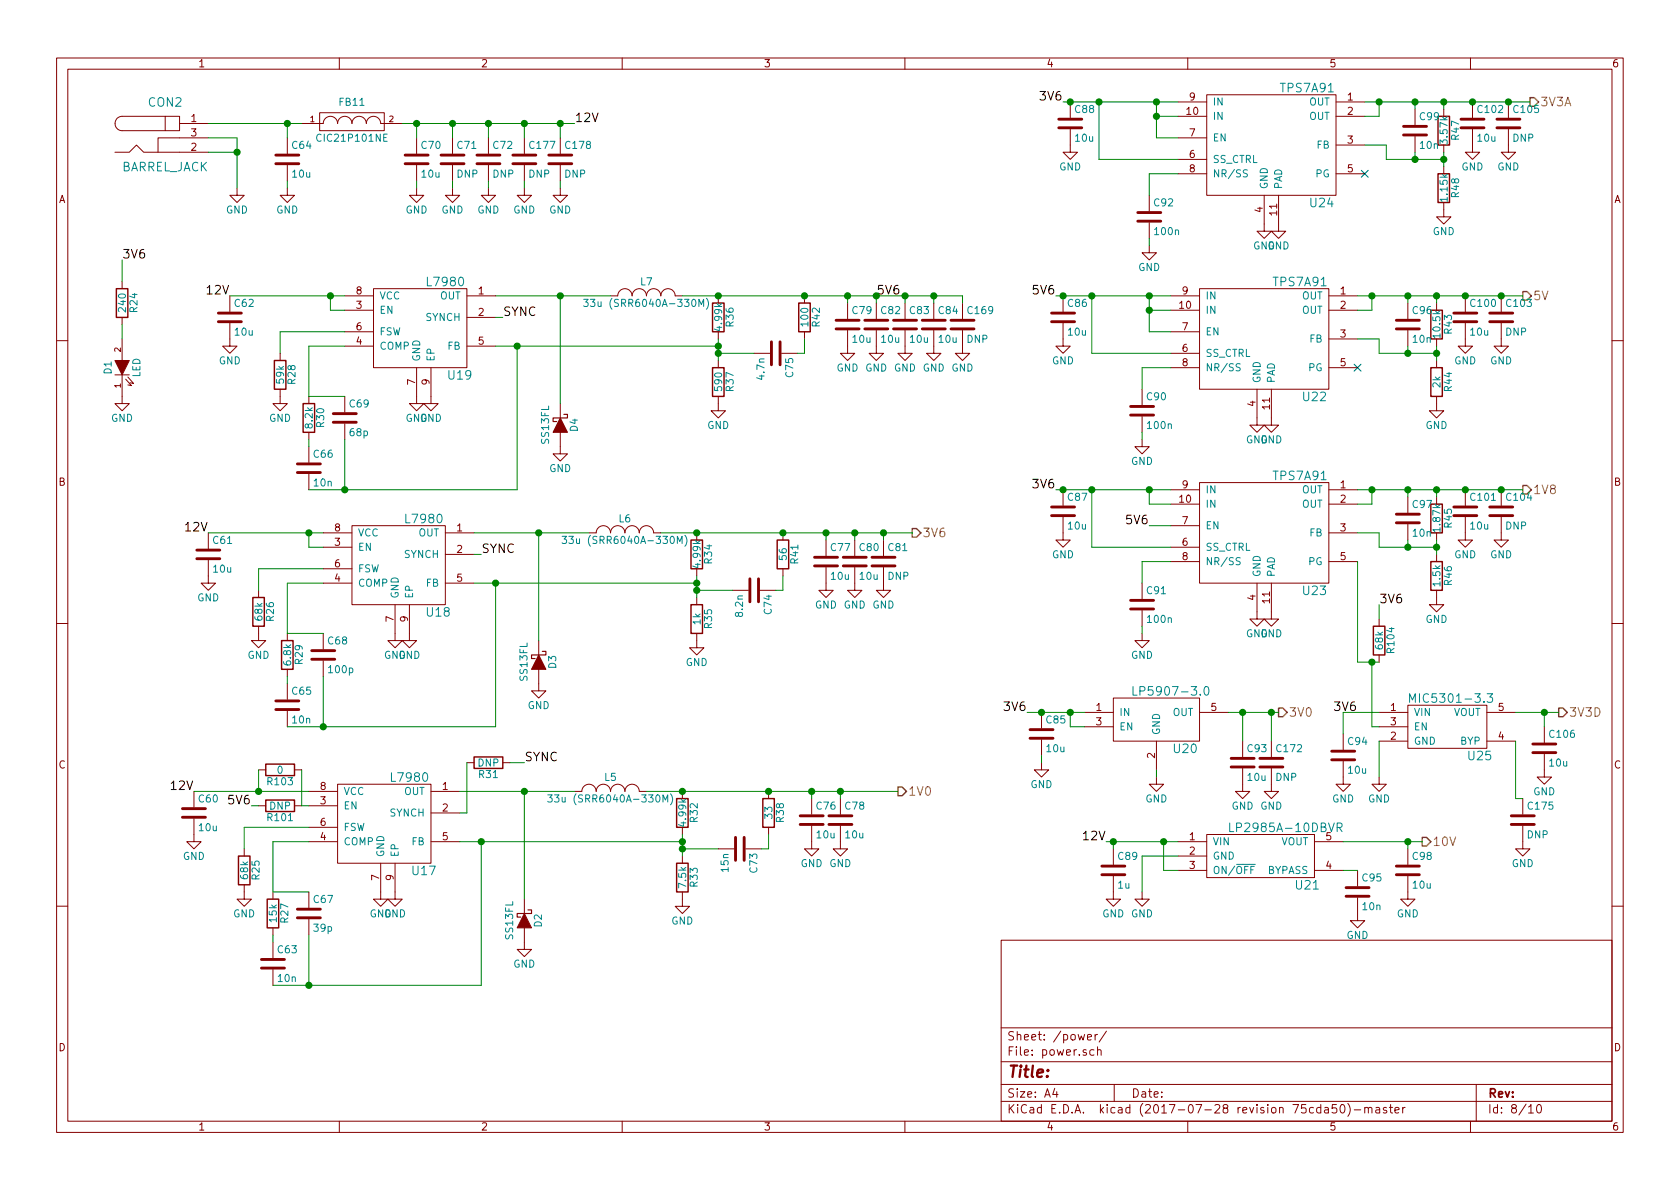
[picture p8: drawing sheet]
<svg xmlns="http://www.w3.org/2000/svg" width="297mm" height="210mm" viewBox="0 0 297 210" stroke-linecap="round" stroke-linejoin="round" font-family="sans-serif">
<g fill="none" stroke="#840000" stroke-width=".18">
<path d="M10 10.3h277v189.9h-277zM12 12.2h273v186.1h-273zM56.5 19.9h11.4v3.2h-11.4zM60 10.3v1.9M110 10.3v1.9M160 10.3v1.9M189.2 18v2.8M208.3 18h5.1M210 10.3v1.9M213.4 16.8h22.8v17.7h-22.8zM236.2 18h5.1M250.2 19.3v2.8"/>
<path d="M255.3 19.3v1.3M260 10.3v1.9M260.3 18v2.8M266.7 18v2.8M20.3 26.9h2.6l1.2-1.3 1.3 1.3h11.4M29.2 20.6h2.5v2.5h-2.5zM29.2 20.6h-7.6a1.27 1.27 0 0 0-1.3 1.2 1.27 1.27 0 0 0 1.3 1.3h7.6M31.7 21.8h5.1M36.8 24.4h-8.9v2.5M41.9 33.3v1.2h1.3l-1.3 1.3-1.3-1.3h1.3M50.8 33.3v1.2h1.3l-1.3 1.3-1.3-1.3h1.3M50.8 24.4v2.8"/>
<path d="M50.8 29.2v2.8M53.3 21.8h3.8a1.27 1.27 0 0 1 1.3-1.2 1.27 1.27 0 0 1 1.3 1.2 1.27 1.27 0 0 1 1.3-1.2 1.27 1.27 0 0 1 1.2 1.2 1.27 1.27 0 0 1 1.3-1.2 1.27 1.27 0 0 1 1.3 1.2 1.27 1.27 0 0 1 1.2-1.2 1.27 1.27 0 0 1 1.3 1.2h3.8M73.7 33.3v1.2h1.2l-1.2 1.3-1.3-1.3h1.3M73.7 24.4v2.8M73.7 29.2v2.8M80 33.3v1.2h1.3l-1.3 1.3-1.3-1.3h1.3M80 24.4v2.8M80 29.2v2.8M86.4 33.3v1.2h1.2l-1.2 1.3-1.3-1.3h1.3M86.4 24.4v2.8M86.4 29.2v2.8M92.7 33.3v1.2h1.3l-1.3 1.3-1.3-1.3h1.3"/>
<path d="M92.7 24.4v2.8M92.7 29.2v2.8M99.1 33.3v1.2h1.2l-1.2 1.3-1.3-1.3h1.3M99.1 24.4v2.8M99.1 29.2v2.8M189.2 22.9v4h1.3l-1.3 1.3-1.2-1.3h1.2M203.2 34.5v2.8M203.2 39.4v2.8M208.3 20.6h5.1M208.3 24.4h5.1M208.3 30.7h5.1M208.3 28.2h5.1"/>
<path d="M223.5 34.5v6.4h1.3l-1.3 1.3-1.3-1.3h1.3M226.1 34.5v6.4h1.2l-1.2 1.3-1.3-1.3h1.3M236.2 20.6h5.1M236.2 25.6h5.1M236.2 30.7h5.1M250.2 24.1v2.8M255.3 35.8v2.5h1.2l-1.2 1.3-1.3-1.3h1.3M255.3 25.6v1.3M255.3 29.5v1.2M260.3 22.9v4h1.3l-1.3 1.3-1.2-1.3h1.2M266.7 22.9v4h1.3l-1.3 1.3-1.3-1.3h1.3M21.6 49.8v1.2"/>
<path d="M21.6 56.1v1.3M21.6 59.9v3.8M40.6 57.1v4.1h1.3l-1.3 1.3-1.2-1.3h1.2M40.6 52.3v2.8M61 52.3h5M61 54.9h5M61 58.7h5M66 51h16.5v14h-16.5zM82.5 52.3h5.1M82.5 56.1h5.1M107.9 52.3h1.3a1.27 1.27 0 0 1 1.3-1.3 1.27 1.27 0 0 1 1.3 1.3 1.27 1.27 0 0 1 1.2-1.3 1.27 1.27 0 0 1 1.3 1.3 1.27 1.27 0 0 1 1.3-1.3 1.27 1.27 0 0 1 1.2 1.3 1.27 1.27 0 0 1 1.3-1.3 1.27 1.27 0 0 1 1.3 1.3h1.2M127 52.3v1.3"/>
<path d="M127 58.7v1.2M142.2 52.3v1.3M142.2 58.7v1.2M149.9 58.4v4.1h1.2l-1.2 1.2-1.3-1.2h1.3M149.9 53.6v2.8M154.9 58.4v4.1h1.3l-1.3 1.2-1.2-1.2h1.2M154.9 53.6v2.8M160 58.4v4.1h1.3l-1.3 1.2-1.3-1.2h1.3M160 53.6v2.8M165.1 58.4v4.1h1.3l-1.3 1.2-1.3-1.2h1.3M165.1 53.6v2.8M170.2 58.4v4.1h1.2l-1.2 1.2-1.3-1.2h1.3"/>
<path d="M170.2 53.6v2.8M188 57.1v4.1h1.2l-1.2 1.3-1.3-1.3h1.3M188 52.3v2.8M203.2 43.4v1.3h1.3l-1.3 1.3-1.3-1.3h1.3M207 52.3h5.1M207 54.9h5.1M207 58.7h5.1M212.1 51h22.8v17.8h-22.8zM234.9 52.3h5.1M234.9 54.9h5.1M234.9 59.9h5.1M248.9 53.6v2.8"/>
<path d="M248.9 58.4v2.8M254 53.6v1.3M254 59.9v1.3M259.1 57.1v4.1h1.2l-1.2 1.3-1.3-1.3h1.3M259.1 52.3v2.8M265.4 57.1v4.1h1.3l-1.3 1.3-1.2-1.3h1.2M265.4 52.3v2.8M10 60.2h2M20.3 66.3h2.6M21.6 66.3v5.1h1.3l-1.3 1.2-1.3-1.2h1.3M22.2 67.1l1 1.1-.6-.1M22.6 66.7l1 1.1-.6-.1"/>
<path d="M49.5 68.8v2.6h1.3l-1.3 1.2-1.2-1.2h1.2M49.5 62.5v1.2M54.6 70.1v1.3M54.6 76.4v1.3M54.6 79v2.8M61 61.2h5M61 70.1v2.8M61 74.9v2.8M73.7 65v6.4h1.2l-1.2 1.2-1.3-1.2h1.3M76.2 65v6.4h1.3l-1.3 1.2-1.3-1.2h1.3M82.5 61.2h5.1M99.1 76.4v3.9h1.2l-1.2 1.2-1.3-1.2h1.3"/>
<path d="M99.1 71.4v2.5M127 70.1v2.5h1.3l-1.3 1.3-1.3-1.3h1.3M127 63.7v1.3M133.3 62.5h2.8M138.2 62.5h2.8M201.9 77.7v1.3h1.3l-1.3 1.3-1.2-1.3h1.2M201.9 68.8v2.8M201.9 73.7v2.7M207 62.5h5.1M207 65h5.1M222.2 68.8v6.4h1.3l-1.3 1.2-1.2-1.2h1.2M224.8 68.8v6.4h1.3l-1.3 1.2-1.3-1.2h1.3"/>
<path d="M234.9 65h5.1M254 70.1v2.5h1.3l-1.3 1.3-1.3-1.3h1.3M254 63.7v1.3M285 60.2h2M36.8 99.1v4h1.3l-1.3 1.3-1.2-1.3h1.2M36.8 94.2v2.8M54.6 83.8v2.8M57.1 94.2h5.1M57.1 96.8h5.1M62.2 93h16.5v13.9h-16.5zM78.7 94.2h5.1M78.7 98h5.1"/>
<path d="M104.1 94.2h1.3a1.27 1.27 0 0 1 1.3-1.2 1.27 1.27 0 0 1 1.2 1.2 1.27 1.27 0 0 1 1.3-1.2 1.27 1.27 0 0 1 1.3 1.2 1.27 1.27 0 0 1 1.3-1.2 1.27 1.27 0 0 1 1.2 1.2 1.27 1.27 0 0 1 1.3-1.2 1.27 1.27 0 0 1 1.3 1.2h1.2M123.2 94.2v1.3M138.4 94.2v1.3M146 95.5v2.8M151.1 95.5v2.8M156.2 95.5v2.8M188 91.4v4.1h1.2l-1.2 1.3-1.3-1.3h1.3M188 86.6v2.8M207 96.8h5.1M207 86.6h5.1M207 89.1h5.1M207 99.3h5.1"/>
<path d="M207 93h5.1M212.1 85.3h22.8v17.8h-22.8zM234.9 94.2h5.1M234.9 86.6h5.1M234.9 89.1h5.1M234.9 99.3h5.1M248.9 87.9v2.8M248.9 92.7v2.8M254 87.9v1.2M254 94.2v1.3M254 98v1.3M259.1 91.4v4.1h1.2l-1.2 1.3-1.3-1.3h1.3"/>
<path d="M259.1 86.6v2.8M265.4 91.4v4.1h1.3l-1.3 1.3-1.2-1.3h1.2M265.4 86.6v2.8M10 110.3h2M45.7 110.7v2.6h1.3l-1.3 1.2-1.3-1.2h1.3M45.7 104.4v1.3M50.8 112v1.3M50.8 118.4v1.2M57.1 103.1h5.1M57.1 100.6h5.1M57.1 112v2.8M57.1 116.8v2.8"/>
<path d="M69.8 106.9v6.4h1.3l-1.3 1.2-1.2-1.2h1.2M72.4 106.9v6.4h1.3l-1.3 1.2-1.3-1.2h1.3M78.7 103.1h5.1M95.2 118.4v3.8h1.3l-1.3 1.2-1.2-1.2h1.2M95.2 113.3v2.5M123.2 112v2.5h1.3l-1.3 1.3-1.3-1.3h1.3M123.2 100.6v1.2M123.2 105.7v1.2M129.5 104.4h2.8M134.4 104.4h2.8M138.4 100.6v1.2M146 100.3v4.1h1.3l-1.3 1.3-1.2-1.3h1.2"/>
<path d="M151.1 100.3v4.1h1.3l-1.3 1.3-1.2-1.3h1.2M156.2 100.3v4.1h1.3l-1.3 1.3-1.3-1.3h1.3M201.9 112v1.3h1.3l-1.3 1.2-1.2-1.2h1.2M201.9 103.1v2.8M201.9 107.9v2.8M222.2 103.1v6.4h1.3l-1.3 1.2-1.2-1.2h1.2M224.8 103.1v6.4h1.3l-1.3 1.2-1.3-1.2h1.3M243.8 109.5v1.2M243.8 115.8v1.3M254 104.4v2.5h1.3l-1.3 1.3-1.3-1.3h1.3M285 110.3h2M34.3 139.9v2.8"/>
<path d="M45.7 136.1h1.3M50.8 120.9v2.8M50.8 125.7v2.8M52.1 136.1h1.2M54.6 139.9h5.1M59.7 138.7h16.5v13.9h-16.5zM76.2 139.9h5.1M82.5 134.9h1.3M88.9 134.9h1.3M101.6 139.9h1.3a1.27 1.27 0 0 1 1.2-1.2 1.27 1.27 0 0 1 1.3 1.2 1.27 1.27 0 0 1 1.3-1.2 1.27 1.27 0 0 1 1.2 1.2 1.27 1.27 0 0 1 1.3-1.2 1.27 1.27 0 0 1 1.3 1.2 1.27 1.27 0 0 1 1.3-1.2 1.27 1.27 0 0 1 1.2 1.2h1.3M120.6 139.9v1.3M135.9 139.9v1.3"/>
<path d="M184.1 134.9v1.2h1.3l-1.3 1.3-1.2-1.3h1.2M184.1 126v2.8M184.1 130.8v2.8M191.8 126h5M191.8 128.5h5M196.8 123.4h15.3v7.7h-15.3zM204.5 137.4v1.3h1.2l-1.2 1.2-1.3-1.2h1.3M204.5 131.1v5M212.1 126h5.1M219.7 135.9v4h1.3l-1.3 1.3-1.3-1.3h1.3M219.7 131.1v2.8M224.8 135.9v4h1.3l-1.3 1.3-1.3-1.3h1.3"/>
<path d="M224.8 131.1v2.8M237.5 134.6v4.1h1.3l-1.3 1.2-1.3-1.2h1.3M237.5 129.8v2.8M243.8 137.4v1.3h1.3l-1.3 1.2-1.2-1.2h1.2M243.8 126h5.1M243.8 128.5h5.1M243.8 131.1h5.1M248.9 124.7h14v7.6h-14zM262.9 126h5.1M262.9 131.1h5.1M273 133.3v4.1h1.3l-1.3 1.3-1.2-1.3h1.2M273 128.5v2.8"/>
<path d="M34.3 144.8v4h1.3l-1.3 1.3-1.3-1.3h1.3M43.2 156.5v2.5h1.2l-1.2 1.3-1.3-1.3h1.3M43.2 150.1v1.3M45.7 142.5h1.3M48.3 157.7v1.3M52.1 142.5h1.2M54.6 157.7v2.8M54.6 148.8h5.1M54.6 142.5h5.1M54.6 146.3h5.1M67.3 152.6v6.4h1.3l-1.3 1.3-1.3-1.3h1.3M69.8 152.6v6.4h1.3l-1.3 1.3-1.2-1.3h1.2"/>
<path d="M76.2 148.8h5.1M76.2 143.8h5.1M92.7 159v2.5M120.6 157.7v2.6h1.3l-1.3 1.2-1.2-1.2h1.2M120.6 146.3v1.3M120.6 151.4v1.2M127 150.1h2.8M131.8 150.1h2.8M135.9 146.3v1.3M143.5 146v4.1h1.3l-1.3 1.3-1.3-1.3h1.3M143.5 141.2v2.8M148.6 146v4.1h1.3l-1.3 1.3-1.3-1.3h1.3"/>
<path d="M148.6 141.2v2.8M196.8 154.9v4.1h1.3l-1.3 1.3-1.2-1.3h1.2M196.8 150.1v2.8M201.9 157.7v1.3h1.3l-1.3 1.3-1.2-1.3h1.2M208.3 148.8h5.1M208.3 151.4h5.1M208.3 153.9h5.1M213.4 147.6h19v7.6h-19zM232.4 148.8h5.1M232.4 153.9h5.1M240 158.7v4.1h1.3l-1.3 1.3-1.2-1.3h1.2M240 153.9v2.8"/>
<path d="M248.9 154.9v4.1h1.3l-1.3 1.3-1.3-1.3h1.3M248.9 150.1v2.8M269.2 146v4.1h1.3l-1.3 1.3-1.2-1.3h1.2M269.2 141.2v2.8M10 160.2h2M48.3 164.1v1.2M48.3 166.6v2.8M48.3 171.4v2.8M54.6 162.6v2.7M92.7 164.1v3.8h1.3l-1.3 1.3-1.3-1.3h1.3M177 166.3h108v32h-108zM285 160.2h2"/>
<path d="M60 198.3v1.9M110 198.3v1.9M160 198.3v1.9M177 194.8h108M177 191.8h108M177 187.8h108M177 181.8h108M186.5 192.5l-.4 1h1M186.8 193v1M192.3 183.4l.7-.1-.1-.3-.4-.1-.2 .2v.7h.6M193.4 185.7l-.4-.1-.3 .3 .1 .6 .2 .1 .4-.1M193.6 182.9v1"/>
<path d="M194.1 185.7l.2-.1 .3 .1 .1 .9M194.1 182.9l-.5 .3M194.1 185.1v1.5M195.6 182.3l-1.3 2M197 191.8v3M210 198.3v1.9M233.5 195.9l-.4-.1-.3 .3 .1 .6 .2 .1 .4-.1M233.5 195.3v1.5M234.2 195.9h.6l.1 .9M234.9 196.2l-.5 .1a.29 .29 0 0 0-.2 .2 .29 .29 0 0 0 .2 .3l.5-.1M236.3 195.3h-.7l-.1 .7 .2-.1 .5 .1 .2 .2-.1 .5-.2 .1-.6-.1M237.1 195.5l.2-.2a.81 .81 0 0 1 .6 .6 .81 .81 0 0 1-.3 .8l-.2 .1a.79 .79 0 0 1-.3-1.3z"/>
<path d="M238.3 195.1a1.71 1.71 0 0 1 0 2.3M239.4 196.3h1.2M241.3 196l.2-.2 .4 .1v.9M241.3 195.8v1M241.9 196l.2-.2 .4 .1 .1 .9M243.3 195.9h.6v.9M243.9 196.2l-.5 .1-.2 .2 .1 .2 .1 .1 .5-.1M245.1 195.9l-.3-.1-.2 .2 .1 .3 .4 .1v.3h-.5M245.6 195.8h.6M245.9 195.3v1.3l.3 .2M246.6 196.3l.8-.1-.1-.3-.4-.1-.3 .2 .1 .7h.6M248 195.8v1"/>
<path d="M248.4 195.8l-.3 .1-.1 .2M260 198.3v1.9M261 191.8v6.5M270.3 195.8l.4-.5v1.5M270.3 196.8h.8M271.8 195.5l.4-.2a.94 .94 0 0 1 0 1.5 .79 .79 0 0 1-.4-1.3z"/>
</g>
<g fill="none" stroke="#840000" stroke-width=".51">
<path d="M48.8 29h4M48.8 27.4h4M71.6 29h4.1M71.6 27.4h4.1M78 29h4M78 27.4h4M84.3 29h4.1M84.3 27.4h4.1M90.7 29h4M90.7 27.4h4M97 29h4.1M97 27.4h4.1"/>
<path d="M187.2 22.6h4.1M187.2 21.1h4.1M201.2 39.1h4M201.2 37.6h4M248.2 23.9h4M248.2 22.3h4M258.3 22.6h4.1M258.3 21.1h4.1M264.7 22.6h4M264.7 21.1h4M38.6 56.9h4.1M38.6 55.4h4.1"/>
<path d="M147.8 58.2h4.1M147.8 56.6h4.1M152.9 58.2h4.1M152.9 56.6h4.1M158 58.2h4.1M158 56.6h4.1M163.1 58.2h4M163.1 56.6h4M168.1 58.2h4.1M168.1 56.6h4.1M185.9 56.9h4.1M185.9 55.4h4.1"/>
<path d="M246.9 58.2h4.1M246.9 56.6h4.1M257 56.9h4.1M257 55.4h4.1M263.4 56.9h4.1M263.4 55.4h4.1M58.9 74.7h4.1M58.9 73.1h4.1M136.4 60.4v4.1M137.9 60.4v4.1M199.9 73.4h4.1M199.9 71.9h4.1"/>
<path d="M34.8 98.8h4.1M34.8 97.3h4.1M52.6 83.6h4M52.6 82h4M144 98.5h4.1M149.1 98.5h4.1M154.2 98.5h4M185.9 91.2h4.1M185.9 89.7h4.1M246.9 92.5h4.1M246.9 90.9h4.1M257 91.2h4.1"/>
<path d="M257 89.7h4.1M263.4 91.2h4.1M263.4 89.7h4.1M55.1 116.6h4.1M55.1 115.1h4.1M132.6 102.4v4M134.1 102.4v4M144 100.1h4.1M149.1 100.1h4.1M154.2 100.1h4M199.9 107.7h4.1M199.9 106.2h4.1"/>
<path d="M48.8 125.5h4M48.8 123.9h4M182.1 130.6h4.1M182.1 129h4.1M217.7 135.6h4M217.7 134.1h4M222.8 135.6h4M222.8 134.1h4M235.5 134.4h4M235.5 132.8h4M271 133.1h4.1M271 131.6h4.1"/>
<path d="M32.3 144.5h4M32.3 143h4M130 148.1v4M131.6 148.1v4M141.5 145.8h4M141.5 144.3h4M146.6 145.8h4M146.6 144.3h4M194.8 154.7h4.1M194.8 153.2h4.1M238 158.5h4.1M238 157h4.1"/>
<path d="M246.9 154.7h4.1M246.9 153.2h4.1M267.2 145.8h4.1M267.2 144.3h4.1M46.2 171.2h4.1M46.2 169.7h4.1M52.6 162.3h4M52.6 160.8h4"/>
</g>
<path d="M270.5 17.3h.8l.7 .7-.7 .8h-.8zM269.2 51.6h.8l.8 .7-.8 .8h-.8zM161.3 93.5h.8l.7 .7-.7 .8h-.8zM269.2 85.8h.8l.8 .8-.8 .8h-.8zM158.7 139.2h.8l.8 .7-.8 .8h-.8zM226.1 125.2h.7l.8 .8-.8 .7h-.7zM275.6 125.2h.8l.7 .8-.7 .7h-.8zM251.5 148.1h.7l.8 .7-.8 .8h-.7z" fill="none" stroke="#848400" stroke-width=".25"/>
<g fill="#840000" stroke="#840000" stroke-width=".18">
<path d="M20.3 63.7h2.6l-1.3 2.6z"/>
<path d="M99.1 73.9l1.2 2.5h-2.5z"/>
<path d="M95.2 115.8l1.3 2.6h-2.5z"/>
<path d="M92.7 161.5l1.3 2.6h-2.6z"/>
</g>
<g fill="none" stroke="#840000" stroke-width=".25">
<path d="M254.3 20.6h2v5h-2zM254.3 30.7h2v5.1h-2zM20.6 51h2v5.1h-2zM126 53.6h2v5.1h-2zM141.2 53.6h2.1v5.1h-2.1zM253 54.9h2v5h-2zM48.5 63.7h2v5.1h-2zM53.6 71.4h2v5h-2zM126 65h2v5.1h-2zM253 65h2v5.1h-2zM122.2 95.5h2v5.1h-2zM137.4 95.5h2v5.1h-2z"/>
<path d="M253 89.1h2v5.1h-2zM253 99.3h2v5.1h-2zM44.7 105.7h2v5h-2zM49.8 113.3h2v5.1h-2zM122.2 106.9h2v5.1h-2zM242.8 110.7h2.1v5.1h-2.1zM47 135.1h5.1v2.1h-5.1zM83.8 133.9h5.1v2h-5.1zM42.2 151.4h2v5.1h-2zM47 141.5h5.1v2h-5.1zM47.2 159h2.1v5.1h-2.1zM119.6 141.2h2.1v5.1h-2.1z"/>
<path d="M119.6 152.6h2.1v5.1h-2.1zM134.9 141.2h2v5.1h-2z"/>
</g>
<g fill="none" stroke="#008484" stroke-width=".18">
<path d="M220.5 30.1l-.4-.1-.3 .3 .1 .3 .6 .2v.4l-.2 .1-.5-.1M103.2 52.9h.8l-.4 .5 .3 .1 .1 .5-.3 .2-.5-.1M104.4 52.9h.8l-.4 .5 .3 .1v.6l-.1 .1-.6-.1M123.6 54.2v-1.3l.4 .9 .4-.9v1.3M124.9 52.8a1.4 1.4 0 0 1 0 1.9M219.3 64.4l-.5-.1-.3 .3 .2 .3 .5 .2v.4l-.2 .1-.5-.1M99.4 94.8h.8l-.5 .5 .4 .1 .1 .5-.3 .2-.5-.1M100.6 94.8h.8l-.4 .5 .3 .1v.6l-.2 .1-.5-.1M119.8 96.1v-1.3l.4 1 .4-1v1.3M121.1 94.7a1.4 1.4 0 0 1 0 1.9M219.3 98.7l-.5-.1-.3 .3 .2 .3 .5 .2v.3l-.2 .2-.5-.1M200.3 121.4v1.5h.7"/>
<path d="M213 121.5l.4-.1a.97 .97 0 0 1 0 1.5 .84 .84 0 0 1-.4-1.4zM249.2 124.2v-1.5l.5 1.1 .5-1.1v1.5M262.9 122.7h1l-.5 .6 .4 .1v.6l-.2 .2h-.4l-.3-.2M96.9 140.6h.7l-.4 .4 .4 .2v.4l-.2 .2-.5-.1M98 140.6h.8l-.4 .4 .4 .2v.5l-.2 .1-.6-.1M117.2 141.8v-1.2l.5 .9 .4-.9v1.2M118.5 140.4a1.4 1.4 0 0 1 0 1.9M217.4 145.5v1.6h.7M220.9 152.9h1M221.8 153.2h-.6v1.3M236.4 146.3l.8-.1 .1-.2-.1-.3-.2-.2h-.6v1.6M236.8 146.3l.5 .8"/>
</g>
<path d="M99.7 73.3h.6v.6h-2.5v.6h.6M95.9 115.2h.6v.6h-2.5v.7h.6M93.3 160.9h.7v.6h-2.6v.7h.7" fill="none" stroke="#840000" stroke-width=".2"/>
<path d="M240.7 30.1l1.2 1.2M241.9 30.1l-1.2 1.2M239.4 64.4l1.2 1.2M240.6 64.4l-1.2 1.2" fill="none" stroke="#000084" stroke-width=".18"/>
<g fill="none" stroke="#008400" stroke-width=".18">
<path d="M188 18h20.3M194.3 18v10.2h14M204.5 18v6.4h3.8M241.3 18h29.2M243.8 18v2.6h-2.5M250.2 18v1.3M255.3 18v1.3M36.8 24.4h5.1v8.9M36.8 26.9h5.1M36.8 21.8h16.5M50.8 21.8v2.6M50.8 32v1.3"/>
<path d="M71.1 21.8h30.5M73.7 21.8v2.6M73.7 32v1.3M80 21.8v2.6M80 32v1.3M86.4 21.8v2.6M86.4 32v1.3M92.7 21.8v2.6M92.7 32v1.3M99.1 21.8v2.6M99.1 32v1.3M204.5 20.6h3.8"/>
<path d="M208.3 30.7h-5.1v3.8M241.3 25.6h3.8v2.6h10.2M250.2 26.9v1.3M255.3 26.9v2.6M21.6 46v3.8M21.6 57.4v2.5M40.6 52.3h20.4M58.4 52.3v2.6h2.6M61 58.7h-11.5v3.8M87.6 52.3h20.3M87.6 56.1h1.3M99.1 52.3v19.1"/>
<path d="M120.6 52.3h49.6v1.3M127 59.9v3.8M142.2 59.9v2.6h-1.2M149.9 52.3v1.3M154.9 52.3v1.3M160 52.3v1.3M165.1 52.3v1.3M186.7 52.3h20.3M193 52.3v10.2h14M203.2 54.9h3.8M203.2 52.3v6.4h3.8M203.2 42.2v1.2"/>
<path d="M240 52.3h29.2M240 59.9h3.8v2.6h10.2M242.6 52.3v2.6h-2.6M248.9 52.3v1.3M254 52.3v1.3M54.6 77.7v1.3M61 61.2h-6.4v8.9h6.4M61 77.7v8.9M87.6 61.2h39.4M91.4 61.2v25.4h-36.8M127 62.5h6.3M201.9 76.4v1.3"/>
<path d="M207 65h-5.1v3.8M248.9 61.2v1.3M254 61.2v2.5M36.8 94.2h20.3M54.6 94.2v2.6h2.5M83.8 94.2h20.3M83.8 98h1.3M95.2 94.2v19.1M116.8 94.2h44.5M146 94.2v1.3M151.1 94.2v1.3M156.2 94.2v1.3"/>
<path d="M186.7 86.6h20.3M193 86.6v10.2h14M203.2 86.6v2.5h3.8M203.2 93h3.8M207 99.3h-5.1v3.8M240 86.6h29.2M240 94.2h3.8v2.6h10.2M240 99.3v17.8h3.8M242.6 86.6v2.5h-2.6M248.9 86.6v1.3M248.9 95.5v1.3M254 86.6v1.3"/>
<path d="M254 95.5v2.5M50.8 119.6v1.3M57.1 103.1h-6.3v8.9h6.3M57.1 100.6h-11.4v3.8M57.1 119.6v8.9M83.8 103.1h39.4M87.6 103.1v25.4h-36.8M123.2 101.8v3.9M123.2 104.4h6.3M138.4 101.8v2.6h-1.2M201.9 110.7v1.3M242.6 117.1v11.4h1.2"/>
<path d="M243.8 106.9v2.6M34.3 139.9h20.3M45.7 136.1v3.8M53.3 136.1v6.4h1.3M81.3 139.9h20.3M82.5 134.9v8.9h-1.2M90.2 134.9h2.5M92.7 139.9v19.1M114.3 139.9h44.4M143.5 139.9v1.3M148.6 139.9v1.3M181.6 126h10.2"/>
<path d="M184.1 133.6v1.3M189.2 126v2.5h2.6M204.5 136.1v1.3M217.2 126h8.9M219.7 126v5.1M224.8 126v5.1M243.8 126h-6.3v3.8M243.8 131.1v6.3M268 126h7.6M268 131.1v10.1h1.2M273 126v2.5M44.4 142.5h1.3"/>
<path d="M54.6 148.8h-6.3v8.9h6.3M54.6 146.3h-11.4v3.8M81.3 148.8h39.3M85.1 148.8v25.4h-36.8M120.6 147.6v3.8M120.6 150.1h6.4M135.9 147.6v2.5h-1.3M195.6 148.8h12.7M196.8 148.8v1.3M205.7 148.8v5.1h2.6M208.3 151.4h-6.4v6.3M237.5 148.8h14"/>
<path d="M237.5 153.9h2.5M248.9 148.8v1.3M48.3 165.3v1.3M54.6 165.3v8.9"/>
</g>
<g fill="#008400" stroke="#008400" stroke-width=".25">
<circle cx="41.9" cy="26.9" r=".51"/>
<circle cx="50.8" cy="21.8" r=".51"/>
<circle cx="80" cy="21.8" r=".51"/>
<circle cx="73.7" cy="21.8" r=".51"/>
<circle cx="86.4" cy="21.8" r=".51"/>
<circle cx="58.4" cy="52.3" r=".51"/>
<circle cx="61" cy="86.6" r=".51"/>
<circle cx="91.4" cy="61.2" r=".51"/>
<circle cx="127" cy="61.2" r=".51"/>
<circle cx="127" cy="52.3" r=".51"/>
<circle cx="99.1" cy="52.3" r=".51"/>
<circle cx="127" cy="62.5" r=".51"/>
<circle cx="142.2" cy="52.3" r=".51"/>
<circle cx="149.9" cy="52.3" r=".51"/>
<circle cx="54.6" cy="94.2" r=".51"/>
<circle cx="57.2" cy="128.5" r=".51"/>
<circle cx="87.6" cy="103.1" r=".51"/>
<circle cx="123.2" cy="103.1" r=".51"/>
<circle cx="123.2" cy="94.2" r=".51"/>
<circle cx="95.3" cy="94.2" r=".51"/>
<circle cx="123.2" cy="104.4" r=".51"/>
<circle cx="138.4" cy="94.2" r=".51"/>
<circle cx="146.1" cy="94.2" r=".51"/>
<circle cx="151.1" cy="94.2" r=".51"/>
<circle cx="156.2" cy="94.2" r=".51"/>
<circle cx="189.2" cy="126" r=".51"/>
<circle cx="184.2" cy="126" r=".51"/>
<circle cx="219.7" cy="126" r=".51"/>
<circle cx="196.9" cy="148.8" r=".51"/>
<circle cx="248.9" cy="148.8" r=".51"/>
<circle cx="205.7" cy="148.8" r=".51"/>
<circle cx="204.5" cy="18" r=".51"/>
<circle cx="189.2" cy="18" r=".51"/>
<circle cx="260.3" cy="18" r=".51"/>
<circle cx="243.8" cy="18" r=".51"/>
<circle cx="266.7" cy="18" r=".51"/>
<circle cx="255.3" cy="18" r=".51"/>
<circle cx="255.3" cy="28.2" r=".51"/>
<circle cx="194.3" cy="18" r=".51"/>
<circle cx="250.2" cy="18" r=".51"/>
<circle cx="250.2" cy="28.2" r=".51"/>
<circle cx="203.2" cy="52.3" r=".51"/>
<circle cx="188" cy="52.3" r=".51"/>
<circle cx="259.1" cy="52.3" r=".51"/>
<circle cx="242.6" cy="52.3" r=".51"/>
<circle cx="265.4" cy="52.3" r=".51"/>
<circle cx="254" cy="52.3" r=".51"/>
<circle cx="254" cy="62.5" r=".51"/>
<circle cx="193" cy="52.3" r=".51"/>
<circle cx="248.9" cy="52.3" r=".51"/>
<circle cx="248.9" cy="62.5" r=".51"/>
<circle cx="54.6" cy="174.2" r=".51"/>
<circle cx="85.1" cy="148.8" r=".51"/>
<circle cx="120.7" cy="148.8" r=".51"/>
<circle cx="120.7" cy="139.9" r=".51"/>
<circle cx="92.7" cy="139.9" r=".51"/>
<circle cx="120.7" cy="150.1" r=".51"/>
<circle cx="135.9" cy="139.9" r=".51"/>
<circle cx="143.5" cy="139.9" r=".51"/>
<circle cx="148.6" cy="139.9" r=".51"/>
<circle cx="273" cy="126" r=".51"/>
<circle cx="203.2" cy="86.6" r=".51"/>
<circle cx="188" cy="86.6" r=".51"/>
<circle cx="259.1" cy="86.6" r=".51"/>
<circle cx="242.6" cy="86.6" r=".51"/>
<circle cx="265.4" cy="86.6" r=".51"/>
<circle cx="254" cy="86.6" r=".51"/>
<circle cx="254" cy="96.8" r=".51"/>
<circle cx="193" cy="86.6" r=".51"/>
<circle cx="248.9" cy="86.6" r=".51"/>
<circle cx="248.9" cy="96.8" r=".51"/>
<circle cx="204.5" cy="20.6" r=".51"/>
<circle cx="160" cy="52.3" r=".51"/>
<circle cx="165.1" cy="52.3" r=".51"/>
<circle cx="224.8" cy="126" r=".51"/>
<circle cx="45.7" cy="139.9" r=".51"/>
<circle cx="242.6" cy="117.1" r=".51"/>
<circle cx="99.1" cy="21.8" r=".51"/>
<circle cx="92.7" cy="21.8" r=".51"/>
<circle cx="203.2" cy="54.9" r=".51"/>
</g>
<text font-size="2.8" fill="#840000" x="178" y="190.5">Title:</text>
<g font-size="2.1">
<text x="184.2" y="17.8">3V6</text>
<text x="101.6" y="21.6">12V</text>
<text x="21.6" y="45.7">3V6</text>
<text x="36.9" y="52.1">12V</text>
<text x="182.9" y="52.1">5V6</text>
<text x="88.9" y="55.9">SYNC</text>
<text x="182.9" y="86.4">3V6</text>
<text x="33" y="94">12V</text>
<text x="199.4" y="92.7">5V6</text>
<text x="85.1" y="97.8">SYNC</text>
<text x="243.8" y="106.7">3V6</text>
<text x="177.8" y="125.7">3V6</text>
<text x="236.2" y="125.7">3V6</text>
<text x="92.7" y="134.6">SYNC</text>
<text x="30.5" y="139.7">12V</text>
<text x="40.7" y="142.2">5V6</text>
<text x="191.8" y="148.6">12V</text>
</g>
<g font-size="2.1" fill="#008484">
<text x="226.5" y="16.3">TPS7A91</text>
<text x="26.3" y="18.9">CON2</text>
<text x="21.3" y="30.3">BARREL_JACK</text>
<text x="231.7" y="36.6">U24</text>
<text x="75.7" y="50.6">L7980</text>
<text x="225.3" y="50.6">TPS7A91</text>
<text x="79.3" y="67.1">U19</text>
<text x="230.5" y="70.9">U22</text>
<text x="225.3" y="84.9">TPS7A91</text>
<text x="71.9" y="92.5">L7980</text>
<text x="230.5" y="105.2">U23</text>
<text x="75.5" y="109">U18</text>
<text x="201.5" y="123">LP5907-3.0</text>
<text x="250.4" y="124.3">MIC5301-3.3</text>
<text x="207.6" y="133.2">U20</text>
<text x="259.7" y="134.4">U25</text>
<text x="69.4" y="138.2">L7980</text>
<text x="218.3" y="147.1">LP2985A-10DBVR</text>
<text x="73" y="154.8">U17</text>
<text x="229.2" y="157.3">U21</text>
</g>
<g font-size="2.1" fill="#848400">
<text x="272.3" y="18.8">3V3A</text>
<text x="271" y="53.1">5V</text>
<text x="271" y="87.4">1V8</text>
<text x="163.1" y="95">3V6</text>
<text x="227.8" y="126.7">3V0</text>
<text x="277.4" y="126.7">3V3D</text>
<text x="160.5" y="140.7">1V0</text>
<text x="253.2" y="149.6">10V</text>
</g>
<text font-size="2.1" fill="#008400" x="154.9" y="52.1">5V6</text>
<g font-size="2.1" fill="#840000">
<text x="178" y="184">Sheet: /power/</text>
<text x="178" y="186.7">File: power.sch</text>
<text x="178" y="196.9">KiCad E.D.A. kicad (2017-07-28 revision 75cda50)-master</text>
<text x="178" y="194.1">Size: A4</text>
<text x="200" y="194.1">Date:</text>
<text x="263" y="194.1">Rev:</text>
<text x="263" y="196.9">Id: 8/10</text>
</g>
<g font-size="1.8" fill="#840000">
<text x="35" y="11.9">1</text>
<text x="85" y="11.9">2</text>
<text x="135" y="11.9">3</text>
<text x="185" y="11.9">4</text>
<text x="235" y="11.9">5</text>
<text x="285" y="11.9">6</text>
<text x="210.3" y="17.8">9</text>
<text x="238.3" y="17.8">1</text>
<text x="33.8" y="21.6">1</text>
<text x="209.9" y="20.3">10</text>
<text x="238.3" y="20.3">2</text>
<text x="33.8" y="26.7">2</text>
<text x="33.8" y="24.1">3</text>
<text x="210.3" y="27.9">6</text>
<text x="210.3" y="24.1">7</text>
<text x="238.3" y="25.4">3</text>
<text x="10.4" y="35.9">A</text>
<text x="210.3" y="30.5">8</text>
<text x="238.3" y="30.5">5</text>
<text x="285.4" y="35.9">A</text>
<text x="223.3" y="37.6" transform="rotate(-90 223.3 37.6)">4</text>
<text x="225.8" y="38" transform="rotate(-90 225.8 38)">11</text>
<text x="63" y="52.1">8</text>
<text x="84.6" y="52.1">1</text>
<text x="209.1" y="52.1">9</text>
<text x="237" y="52.1">1</text>
<text x="63" y="54.6">3</text>
<text x="63" y="58.4">6</text>
<text x="84.6" y="55.9">2</text>
<text x="208.6" y="54.6">10</text>
<text x="209.1" y="58.4">7</text>
<text x="237" y="54.6">2</text>
<text x="237" y="59.7">3</text>
<text x="63" y="61">4</text>
<text x="84.6" y="61">5</text>
<text x="209.1" y="62.2">6</text>
<text x="209.1" y="64.8">8</text>
<text x="237" y="64.8">5</text>
<text x="73.4" y="68" transform="rotate(-90 73.4 68)">7</text>
<text x="75.9" y="68" transform="rotate(-90 75.9 68)">9</text>
<text x="222" y="71.9" transform="rotate(-90 222 71.9)">4</text>
<text x="224.5" y="72.3" transform="rotate(-90 224.5 72.3)">11</text>
<text x="10.4" y="85.9">B</text>
<text x="208.6" y="88.9">10</text>
<text x="209.1" y="86.4">9</text>
<text x="237" y="86.4">1</text>
<text x="237" y="88.9">2</text>
<text x="285.4" y="85.9">B</text>
<text x="59.2" y="94">8</text>
<text x="80.8" y="94">1</text>
<text x="209.1" y="92.7">7</text>
<text x="237" y="94">3</text>
<text x="59.2" y="96.5">3</text>
<text x="59.2" y="100.3">6</text>
<text x="80.8" y="97.8">2</text>
<text x="209.1" y="96.5">6</text>
<text x="209.1" y="99.1">8</text>
<text x="237" y="99.1">5</text>
<text x="59.2" y="102.9">4</text>
<text x="80.8" y="102.9">5</text>
<text x="222" y="106.1" transform="rotate(-90 222 106.1)">4</text>
<text x="224.5" y="106.6" transform="rotate(-90 224.5 106.6)">11</text>
<text x="69.6" y="110" transform="rotate(-90 69.6 110)">7</text>
<text x="72.1" y="110" transform="rotate(-90 72.1 110)">9</text>
<text x="193.8" y="125.7">1</text>
<text x="214.1" y="125.7">5</text>
<text x="245.9" y="125.7">1</text>
<text x="264.9" y="125.7">5</text>
<text x="193.8" y="128.3">3</text>
<text x="245.9" y="130.8">2</text>
<text x="245.9" y="128.3">3</text>
<text x="264.9" y="130.8">4</text>
<text x="10.4" y="135.9">C</text>
<text x="204.2" y="134.1" transform="rotate(-90 204.2 134.1)">2</text>
<text x="285.4" y="135.9">C</text>
<text x="56.7" y="142.2">3</text>
<text x="56.7" y="139.7">8</text>
<text x="78.3" y="139.7">1</text>
<text x="78.3" y="143.5">2</text>
<text x="56.7" y="148.6">4</text>
<text x="56.7" y="146">6</text>
<text x="78.3" y="148.6">5</text>
<text x="210.3" y="148.6">1</text>
<text x="234.5" y="148.6">5</text>
<text x="67.1" y="155.7" transform="rotate(-90 67.1 155.7)">7</text>
<text x="69.6" y="155.7" transform="rotate(-90 69.6 155.7)">9</text>
<text x="210.3" y="151.1">2</text>
<text x="210.3" y="153.7">3</text>
<text x="234.5" y="153.7">4</text>
<text x="10.4" y="185.9">D</text>
<text x="285.4" y="185.9">D</text>
<text x="35" y="199.9">1</text>
<text x="85" y="199.9">2</text>
<text x="135" y="199.9">3</text>
<text x="185" y="199.9">4</text>
<text x="235" y="199.9">5</text>
<text x="285" y="199.9">6</text>
</g>
<g font-size="1.8" fill="#008484">
<text x="60.1" y="18.7">FB11</text>
<text x="190.1" y="20">C88</text>
<text x="214.4" y="18.7">IN</text>
<text x="214.4" y="21.2">IN</text>
<text x="231.5" y="18.7">OUT</text>
<text x="231.5" y="21.2">OUT</text>
<text x="251.1" y="21.3">C99</text>
<text x="261.4" y="20">C102</text>
<text x="267.7" y="20">C105</text>
<text x="51.7" y="26.3">C64</text>
<text x="56.4" y="25.1">CIC21P101NE</text>
<text x="74.6" y="26.3">C70</text>
<text x="80.9" y="26.3">C71</text>
<text x="87.3" y="26.3">C72</text>
<text x="93.8" y="26.3">C177</text>
<text x="100.1" y="26.3">C178</text>
<text x="190.2" y="25.1">10u</text>
<text x="214.4" y="28.8">SS_CTRL</text>
<text x="214.4" y="25">EN</text>
<text x="232.8" y="26.3">FB</text>
<text x="251.2" y="26.3">10n</text>
<text x="256" y="25.3" transform="rotate(-90 256 25.3)">3.57k</text>
<text x="258" y="24.7" transform="rotate(-90 258 24.7)">R47</text>
<text x="261.3" y="25.1">10u</text>
<text x="267.5" y="25.1">DNP</text>
<text x="51.8" y="31.4">10u</text>
<text x="74.6" y="31.4">10u</text>
<text x="80.8" y="31.4">DNP</text>
<text x="87.1" y="31.4">DNP</text>
<text x="93.5" y="31.4">DNP</text>
<text x="99.8" y="31.4">DNP</text>
<text x="187.3" y="30.1">GND</text>
<text x="214.4" y="31.4">NR/SS</text>
<text x="224.2" y="33.5" transform="rotate(-90 224.2 33.5)">GND</text>
<text x="226.7" y="33.5" transform="rotate(-90 226.7 33.5)">PAD</text>
<text x="232.6" y="31.4">PG</text>
<text x="256" y="35.5" transform="rotate(-90 256 35.5)">1.15k</text>
<text x="258" y="34.9" transform="rotate(-90 258 34.9)">R48</text>
<text x="258.4" y="30.1">GND</text>
<text x="264.7" y="30.1">GND</text>
<text x="40" y="37.8">GND</text>
<text x="48.8" y="37.8">GND</text>
<text x="71.7" y="37.8">GND</text>
<text x="78.1" y="37.8">GND</text>
<text x="84.4" y="37.8">GND</text>
<text x="90.8" y="37.8">GND</text>
<text x="97.1" y="37.8">GND</text>
<text x="204.1" y="36.5">C92</text>
<text x="204.3" y="41.6">100n</text>
<text x="253.3" y="41.6">GND</text>
<text x="201.2" y="47.9">GND</text>
<text x="221.6" y="44.1">GND</text>
<text x="224.1" y="44.1">GND</text>
<text x="67.1" y="53">VCC</text>
<text x="77.8" y="53">OUT</text>
<text x="113.3" y="50.5">L7</text>
<text x="213.1" y="53">IN</text>
<text x="230.2" y="53">OUT</text>
<text x="22.3" y="55" transform="rotate(-90 22.3 55)">240</text>
<text x="24.3" y="55.2" transform="rotate(-90 24.3 55.2)">R24</text>
<text x="41.6" y="54.3">C62</text>
<text x="41.6" y="59.4">10u</text>
<text x="67.1" y="55.5">EN</text>
<text x="67.1" y="59.3">FSW</text>
<text x="75.3" y="56.8">SYNCH</text>
<text x="105" y="54.3">33u (SRR6040A-330M)</text>
<text x="127.7" y="58.3" transform="rotate(-90 127.7 58.3)">4.99k</text>
<text x="129.7" y="57.7" transform="rotate(-90 129.7 57.7)">R36</text>
<text x="142.9" y="57.6" transform="rotate(-90 142.9 57.6)">100</text>
<text x="145" y="57.7" transform="rotate(-90 145 57.7)">R42</text>
<text x="150.8" y="55.5">C79</text>
<text x="155.9" y="55.5">C82</text>
<text x="160.9" y="55.5">C83</text>
<text x="166" y="55.5">C84</text>
<text x="171.2" y="55.5">C169</text>
<text x="188.9" y="54.3">C86</text>
<text x="188.9" y="59.4">10u</text>
<text x="213.1" y="59.3">EN</text>
<text x="213.1" y="55.5">IN</text>
<text x="230.2" y="55.5">OUT</text>
<text x="249.8" y="55.5">C96</text>
<text x="254.7" y="59.6" transform="rotate(-90 254.7 59.6)">10.5k</text>
<text x="256.7" y="59" transform="rotate(-90 256.7 59)">R43</text>
<text x="260" y="59.4">10u</text>
<text x="260.1" y="54.3">C100</text>
<text x="266.2" y="59.4">DNP</text>
<text x="266.5" y="54.3">C103</text>
<text x="38.7" y="64.4">GND</text>
<text x="67.1" y="61.8">COMP</text>
<text x="74.3" y="64" transform="rotate(-90 74.3 64)">GND</text>
<text x="76.8" y="64" transform="rotate(-90 76.8 64)">EP</text>
<text x="79.2" y="61.8">FB</text>
<text x="147.9" y="65.7">GND GND GND GND GND</text>
<text x="150.8" y="60.6">10u</text>
<text x="155.9" y="60.6">10u</text>
<text x="161" y="60.6">10u</text>
<text x="166.1" y="60.6">10u</text>
<text x="171" y="60.6">DNP</text>
<text x="186" y="64.4">GND</text>
<text x="213.1" y="63.1">SS_CTRL</text>
<text x="213.1" y="65.7">NR/SS</text>
<text x="231.4" y="65.7">PG</text>
<text x="231.6" y="60.6">FB</text>
<text x="249.9" y="60.6">10n</text>
<text x="257.1" y="64.4">GND</text>
<text x="263.5" y="64.4">GND</text>
<text x="19.7" y="66.1" transform="rotate(-90 19.7 66.1)">D1</text>
<text x="24.8" y="66.8" transform="rotate(-90 24.8 66.8)">LED</text>
<text x="50.2" y="67.8" transform="rotate(-90 50.2 67.8)">59k</text>
<text x="52.2" y="67.9" transform="rotate(-90 52.2 67.9)">R28</text>
<text x="127.7" y="69" transform="rotate(-90 127.7 69)">590</text>
<text x="129.7" y="69.2" transform="rotate(-90 129.7 69.2)">R37</text>
<text x="135.2" y="67" transform="rotate(-90 135.2 67)">4.7n</text>
<text x="140.3" y="66.6" transform="rotate(-90 140.3 66.6)">C75</text>
<text x="202.8" y="70.8">C90</text>
<text x="222.9" y="67.8" transform="rotate(-90 222.9 67.8)">GND</text>
<text x="225.4" y="67.8" transform="rotate(-90 225.4 67.8)">PAD</text>
<text x="254.7" y="68.5" transform="rotate(-90 254.7 68.5)">2k</text>
<text x="256.7" y="69.2" transform="rotate(-90 256.7 69.2)">R44</text>
<text x="19.6" y="74.6">GND</text>
<text x="47.6" y="74.6">GND</text>
<text x="55.3" y="75.6" transform="rotate(-90 55.3 75.6)">8.2k</text>
<text x="57.3" y="75.5" transform="rotate(-90 57.3 75.5)">R30</text>
<text x="61.9" y="72.1">C69</text>
<text x="61.9" y="77.1">68p</text>
<text x="71.7" y="74.6">GND</text>
<text x="74.2" y="74.6">GND</text>
<text x="102.2" y="76.3" transform="rotate(-90 102.2 76.3)">D4</text>
<text x="125" y="75.9">GND</text>
<text x="203" y="75.9">100n</text>
<text x="252" y="75.9">GND</text>
<text x="55.5" y="80.9">C66</text>
<text x="97.1" y="78.4" transform="rotate(-90 97.1 78.4)">SS13FL</text>
<text x="97.1" y="83.5">GND</text>
<text x="200" y="82.2">GND</text>
<text x="220.3" y="78.4">GND</text>
<text x="222.8" y="78.4">GND</text>
<text x="55.6" y="86">10n</text>
<text x="188.9" y="88.6">C87</text>
<text x="213.1" y="87.2">IN</text>
<text x="213.1" y="89.8">IN</text>
<text x="230.2" y="87.2">OUT</text>
<text x="230.2" y="89.8">OUT</text>
<text x="249.8" y="89.8">C97</text>
<text x="260.1" y="88.6">C101</text>
<text x="266.5" y="88.6">C104</text>
<text x="63.2" y="94.9">VCC</text>
<text x="74" y="94.9">OUT</text>
<text x="109.5" y="92.4">L6</text>
<text x="188.9" y="93.6">10u</text>
<text x="213.1" y="93.6">EN</text>
<text x="231.6" y="94.9">FB</text>
<text x="249.9" y="94.9">10n</text>
<text x="254.7" y="93.9" transform="rotate(-90 254.7 93.9)">1.87k</text>
<text x="256.7" y="93.3" transform="rotate(-90 256.7 93.3)">R45</text>
<text x="260" y="93.6">10u</text>
<text x="266.2" y="93.6">DNP</text>
<text x="37.7" y="96.2">C61</text>
<text x="37.8" y="101.3">10u</text>
<text x="63.2" y="97.4">EN</text>
<text x="63.2" y="101.2">FSW</text>
<text x="71.5" y="98.7">SYNCH</text>
<text x="101.2" y="96.2">33u (SRR6040A-330M)</text>
<text x="123.9" y="100.2" transform="rotate(-90 123.9 100.2)">4.99k</text>
<text x="125.9" y="99.6" transform="rotate(-90 125.9 99.6)">R34</text>
<text x="139.1" y="99" transform="rotate(-90 139.1 99)">56</text>
<text x="141.1" y="99.6" transform="rotate(-90 141.1 99.6)">R41</text>
<text x="147" y="97.5">C77</text>
<text x="152" y="97.5">C80</text>
<text x="157.1" y="97.5">C81</text>
<text x="186" y="98.7">GND</text>
<text x="213.1" y="97.4">SS_CTRL</text>
<text x="213.1" y="99.9">NR/SS</text>
<text x="231.4" y="99.9">PG</text>
<text x="257.1" y="98.7">GND</text>
<text x="263.5" y="98.7">GND</text>
<text x="34.9" y="106.3">GND</text>
<text x="63.2" y="103.8">COMP</text>
<text x="70.5" y="105.9" transform="rotate(-90 70.5 105.9)">GND</text>
<text x="73" y="105.9" transform="rotate(-90 73 105.9)">EP</text>
<text x="75.4" y="103.8">FB</text>
<text x="144.1" y="107.6">GND GND GND</text>
<text x="147" y="102.5">10u</text>
<text x="152.1" y="102.5">10u</text>
<text x="157" y="102.5">DNP</text>
<text x="202.8" y="105.1">C91</text>
<text x="222.9" y="102.1" transform="rotate(-90 222.9 102.1)">GND</text>
<text x="225.4" y="102.1" transform="rotate(-90 225.4 102.1)">PAD</text>
<text x="254.7" y="103.6" transform="rotate(-90 254.7 103.6)">1.5k</text>
<text x="256.7" y="103.4" transform="rotate(-90 256.7 103.4)">R46</text>
<text x="46.4" y="109.7" transform="rotate(-90 46.4 109.7)">68k</text>
<text x="48.4" y="109.8" transform="rotate(-90 48.4 109.8)">R26</text>
<text x="58.1" y="114">C68</text>
<text x="123.9" y="110.4" transform="rotate(-90 123.9 110.4)">1k</text>
<text x="125.9" y="111.1" transform="rotate(-90 125.9 111.1)">R35</text>
<text x="131.4" y="108.9" transform="rotate(-90 131.4 108.9)">8.2n</text>
<text x="136.4" y="108.6" transform="rotate(-90 136.4 108.6)">C74</text>
<text x="203" y="110.2">100n</text>
<text x="220.3" y="112.7">GND</text>
<text x="222.8" y="112.7">GND</text>
<text x="252" y="110.2">GND</text>
<text x="43.8" y="116.5">GND</text>
<text x="51.5" y="117.5" transform="rotate(-90 51.5 117.5)">6.8k</text>
<text x="53.5" y="117.4" transform="rotate(-90 53.5 117.4)">R29</text>
<text x="58.2" y="119">100p</text>
<text x="67.9" y="116.5">GND</text>
<text x="70.4" y="116.5">GND</text>
<text x="98.3" y="118.2" transform="rotate(-90 98.3 118.2)">D3</text>
<text x="121.2" y="117.8">GND</text>
<text x="200" y="116.5">GND</text>
<text x="244.5" y="114.8" transform="rotate(-90 244.5 114.8)">68k</text>
<text x="246.6" y="115.4" transform="rotate(-90 246.6 115.4)">R104</text>
<text x="51.7" y="122.9">C65</text>
<text x="93.3" y="120.3" transform="rotate(-90 93.3 120.3)">SS13FL</text>
<text x="93.3" y="125.4">GND</text>
<text x="51.8" y="127.9">10n</text>
<text x="185.1" y="127.9">C85</text>
<text x="197.9" y="126.6">IN</text>
<text x="197.9" y="129.2">EN</text>
<text x="205.1" y="130" transform="rotate(-90 205.1 130)">GND</text>
<text x="207.3" y="126.6">OUT</text>
<text x="238.4" y="131.7">C94</text>
<text x="249.9" y="126.6">VIN</text>
<text x="249.9" y="131.7">GND</text>
<text x="249.9" y="129.2">EN</text>
<text x="257" y="126.6">VOUT</text>
<text x="258.2" y="131.7">BYP</text>
<text x="274.1" y="130.5">C106</text>
<text x="49" y="136.8">0</text>
<text x="84.5" y="135.6">DNP</text>
<text x="84.7" y="137.6">R31</text>
<text x="185.1" y="133">10u</text>
<text x="220.6" y="133">C93</text>
<text x="225.8" y="133">C172</text>
<text x="238.5" y="136.8">10u</text>
<text x="274" y="135.6">10u</text>
<text x="35.2" y="141.9">C60</text>
<text x="47.4" y="138.9">R103</text>
<text x="47.7" y="143.2">DNP</text>
<text x="60.7" y="143.1">EN</text>
<text x="60.7" y="140.6">VCC</text>
<text x="71.5" y="140.6">OUT</text>
<text x="98.6" y="141.9">33u (SRR6040A-330M)</text>
<text x="106.9" y="138.1">L5</text>
<text x="144.4" y="143.2">C76</text>
<text x="149.5" y="143.2">C78</text>
<text x="182.2" y="139.4">GND</text>
<text x="202.5" y="141.9">GND</text>
<text x="217.8" y="143.2">GND GND</text>
<text x="220.7" y="138.1">10u</text>
<text x="225.6" y="138.1">DNP</text>
<text x="235.5" y="141.9">GND</text>
<text x="241.9" y="141.9">GND</text>
<text x="270.3" y="143.2">C175</text>
<text x="271.1" y="140.6">GND</text>
<text x="35.3" y="147">10u</text>
<text x="47.4" y="145.2">R101</text>
<text x="60.7" y="149.5">COMP</text>
<text x="60.7" y="146.9">FSW</text>
<text x="69" y="144.4">SYNCH</text>
<text x="72.8" y="149.5">FB</text>
<text x="121.3" y="145.9" transform="rotate(-90 121.3 145.9)">4.99k</text>
<text x="123.4" y="145.4" transform="rotate(-90 123.4 145.4)">R32</text>
<text x="136.6" y="144.7" transform="rotate(-90 136.6 144.7)">33</text>
<text x="138.6" y="145.4" transform="rotate(-90 138.6 145.4)">R38</text>
<text x="144.5" y="148.3">10u</text>
<text x="149.6" y="148.3">10u</text>
<text x="214.4" y="149.5">VIN</text>
<text x="226.5" y="149.5">VOUT</text>
<text x="270" y="148.3">DNP</text>
<text x="32.3" y="152.1">GND</text>
<text x="43.9" y="155.4" transform="rotate(-90 43.9 155.4)">68k</text>
<text x="45.9" y="155.5" transform="rotate(-90 45.9 155.5)">R25</text>
<text x="67.9" y="151.6" transform="rotate(-90 67.9 151.6)">GND</text>
<text x="70.5" y="151.6" transform="rotate(-90 70.5 151.6)">EP</text>
<text x="128.8" y="154.1" transform="rotate(-90 128.8 154.1)">15n</text>
<text x="133.9" y="154.3" transform="rotate(-90 133.9 154.3)">C73</text>
<text x="141.6" y="153.3">GND GND</text>
<text x="197.8" y="152.1">C89</text>
<text x="214.4" y="152">GND</text>
<text x="214.4" y="154.6">ON/OFF</text>
<text x="224.1" y="154.6">BYPASS</text>
<text x="240.9" y="155.9">C95</text>
<text x="249.8" y="152.1">C98</text>
<text x="267.3" y="153.3">GND</text>
<text x="55.5" y="159.7">C67</text>
<text x="121.3" y="156.9" transform="rotate(-90 121.3 156.9)">7.5k</text>
<text x="123.4" y="156.8" transform="rotate(-90 123.4 156.8)">R33</text>
<text x="197.7" y="157.1">1u</text>
<text x="241" y="161">10n</text>
<text x="249.9" y="157.1">10u</text>
<text x="41.2" y="162.2">GND</text>
<text x="48.9" y="163" transform="rotate(-90 48.9 163)">15k</text>
<text x="51" y="163.1" transform="rotate(-90 51 163.1)">R27</text>
<text x="55.6" y="164.8">39p</text>
<text x="65.4" y="162.2">GND</text>
<text x="67.9" y="162.2">GND</text>
<text x="90.7" y="166" transform="rotate(-90 90.7 166)">SS13FL</text>
<text x="95.8" y="163.9" transform="rotate(-90 95.8 163.9)">D2</text>
<text x="118.7" y="163.5">GND</text>
<text x="194.9" y="162.2">GND GND</text>
<text x="238.1" y="166">GND</text>
<text x="247" y="162.2">GND</text>
<text x="49.2" y="168.6">C63</text>
<text x="49.2" y="173.7">10n</text>
<text x="90.8" y="171.1">GND</text>
</g>
<g font-size="1.4" fill="#840000">
<text x="54.9" y="21.6">1</text>
<text x="68.8" y="21.6">2</text>
<text x="21.3" y="62.2" transform="rotate(-90 21.3 62.2)">2</text>
<text x="21.3" y="68.6" transform="rotate(-90 21.3 68.6)">1</text>
</g>
</svg>
